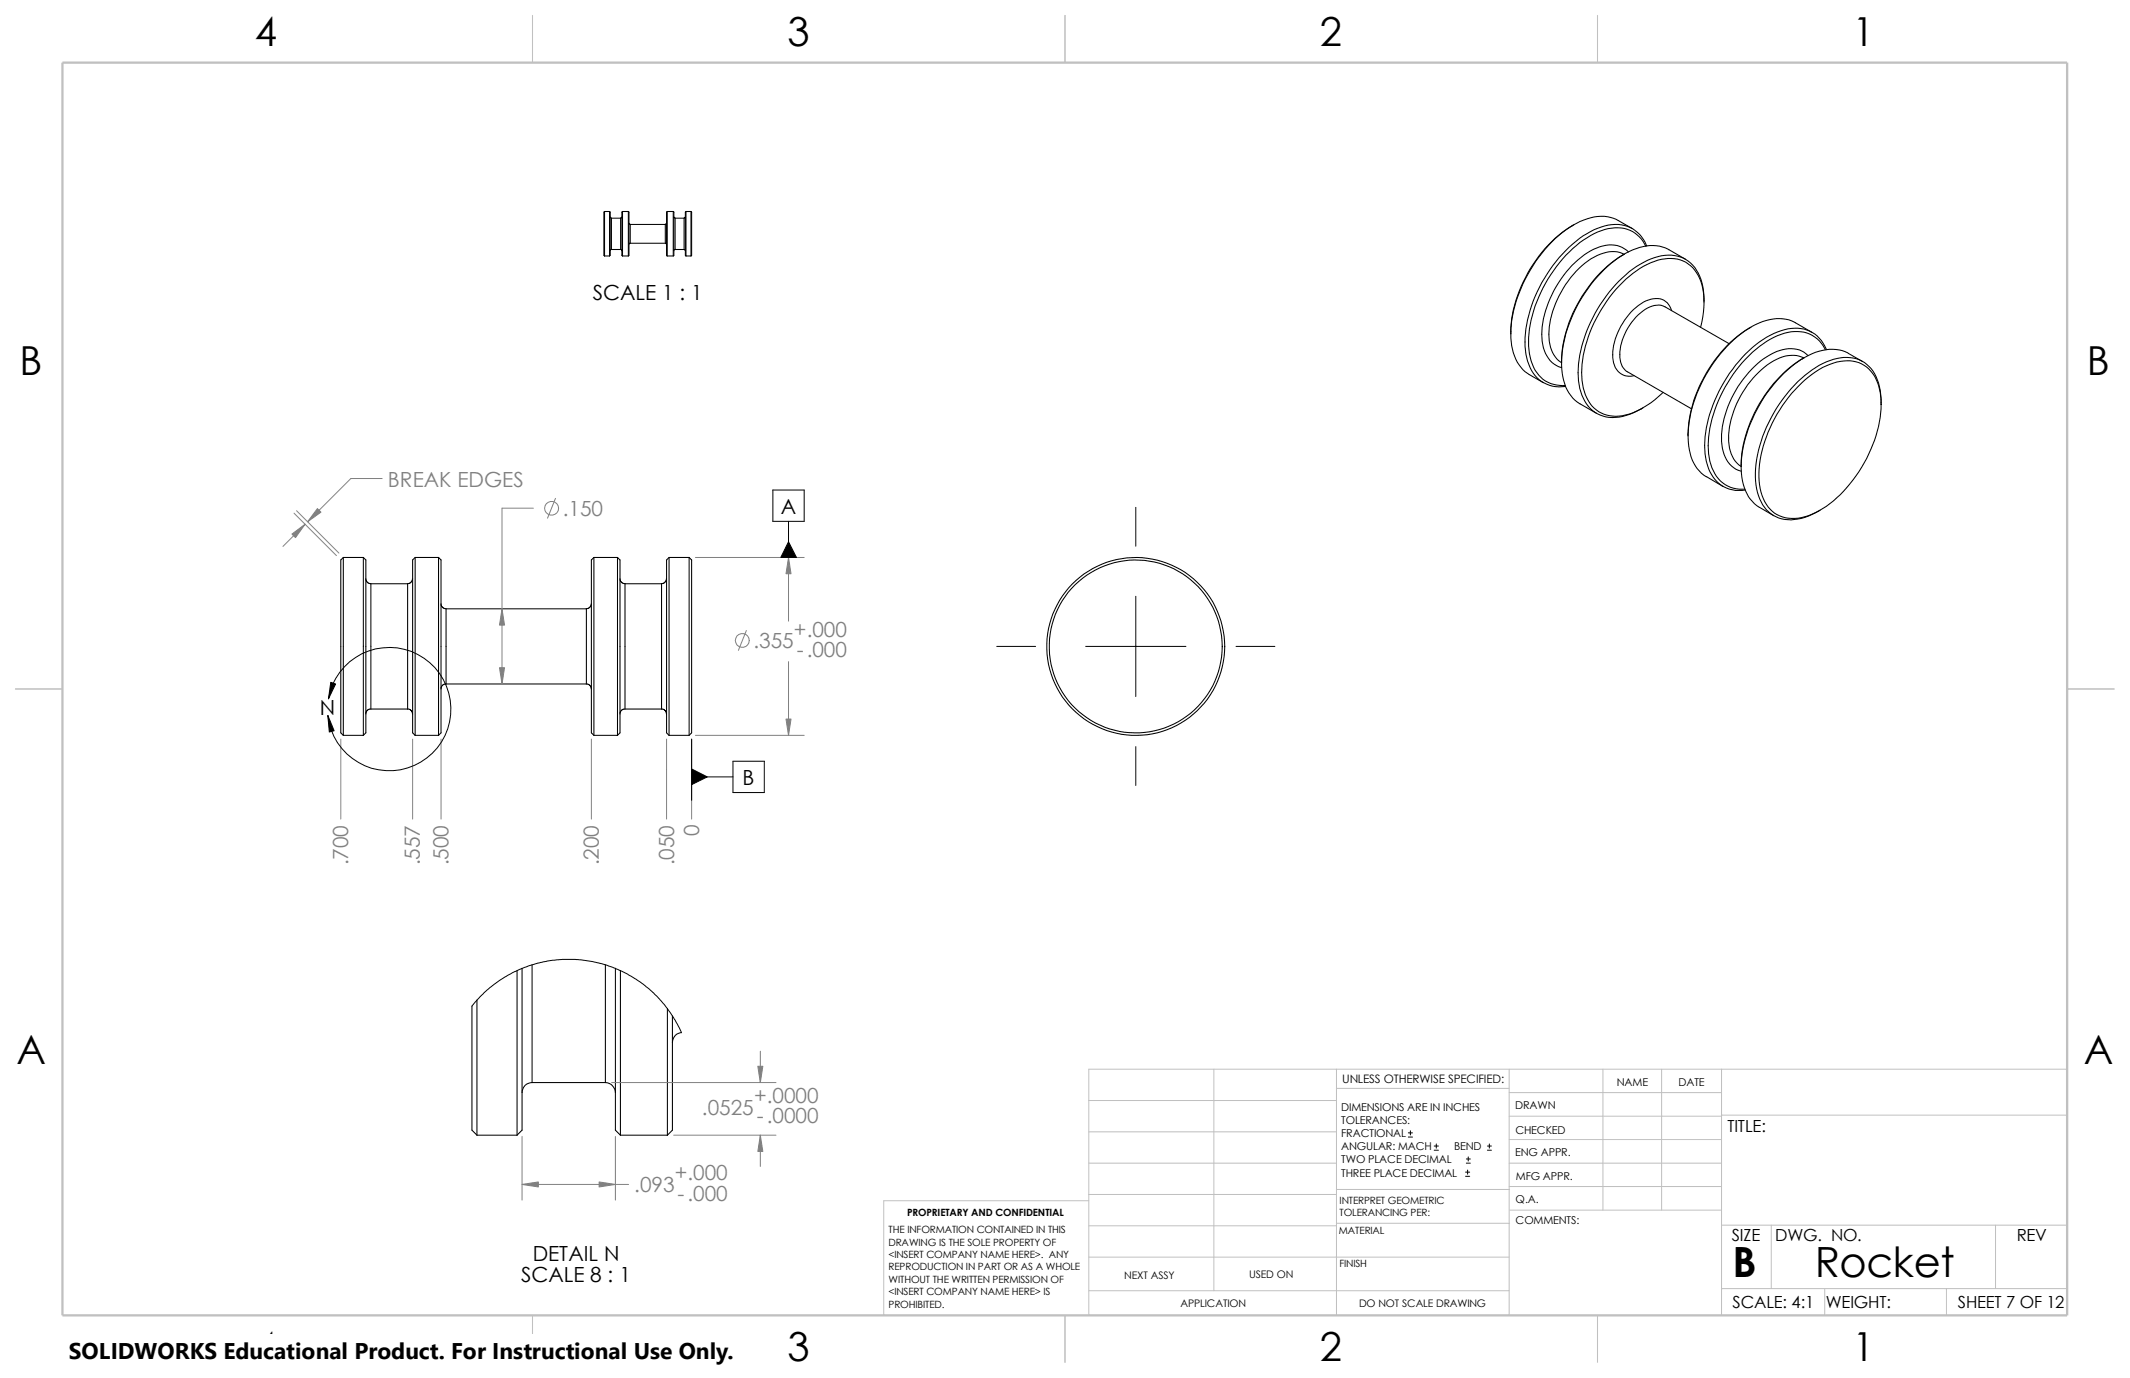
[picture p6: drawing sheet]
<svg xmlns="http://www.w3.org/2000/svg" width="432mm" height="279mm" viewBox="0 0 432 279" stroke-linecap="round" stroke-linejoin="round" font-family="sans-serif">
<g fill="none" stroke="#c0c0c0" stroke-width=".2">
<path d="M246.1 216.8v44.9M270.9 216.8v49.9M305.9 216.8v49.9M325 216.8v28.6M336.8 216.8v28.6M349 216.8v49.9M419.1 216.8h-198.4v49.9M220.7 223.1h50.2M220.7 235.8h50.2M220.7 229.5h50.2M270.9 220.7h35M305.9 235.8h43.1"/>
<path d="M305.9 221.5h43.1M305.9 226.3h43.1M305.9 231.1h43.1M349 226.1h70.1M220.7 243.5h-41.5v23.2M220.7 254.9h85.2M220.7 242.2h50.2M220.7 248.5h50.2M270.9 241.2h35.1M270.9 248h35.1M305.9 240.6h43.1M306 245.4h43"/>
<path d="M349 248.4h70.1M359.1 248.4v12.9M404.5 248.4v12.9M220.7 261.7h85.2M349 261.3h70.1M369.9 261.3v5.4M394.6 261.3v5.4"/>
</g>
<path d="M107.9 3.1v9.6M215.9 3.1v9.6M323.8 3.1v9.6M3.1 139.7h9.6M419.1 139.7h9.5M107.9 266.7v9.5M215.9 266.7v9.5M323.8 266.7v9.5" fill="none" stroke="#c0c0c0" stroke-width=".21"/>
<path d="M12.7 12.7h406.4v254h-406.4z" fill="none" stroke="#c0c0c0" stroke-width=".47"/>
<g fill="none" stroke="#000" stroke-width=".21">
<path d="M122.6 42.9l-.2 .1v8.8l.2 .1M122.6 42.9h1M122.6 51.9h1M122.6 42.9v9M123.6 42.9v9M123.6 42.9l.1 .1v8.8l-.1 .1M123.7 44l.3 .2M124 50.6h-.3v.2M124 44.2h1.8M124 50.6h1.8M124 44.2v6.4M125.8 50.6l.3 .2"/>
<path d="M125.8 44.2v6.4M126.1 44l-.3 .2M126.2 42.9l-.1 .1v8.8l.1 .1M126.2 42.9h1.2M126.2 51.9h1.2M126.2 42.9v9M127.4 42.9l.1 .1v8.8l-.1 .1M127.4 42.9v9M127.5 45.3l.3 .2M127.8 49.3l-.2 .1-.1 .2M127.8 45.5h7.1M127.8 49.3h7.1"/>
<path d="M127.8 45.5v3.8M134.9 49.3l.2 .3M134.9 45.5v3.8M135.1 45.3l-.2 .2M135.3 42.9l-.2 .1v8.8l.2 .1M135.3 42.9h1.2M135.3 51.9h1.2M135.3 42.9v9M136.5 42.9v9M136.5 42.9l.1 .1v8.8l-.1 .1M136.6 44l.3 .2M136.9 50.6h-.2l-.1 .2"/>
<path d="M136.9 44.2v6.4M136.9 44.2h1.8M136.9 50.6h1.8M138.7 50.6l.2 .2M138.7 44.2v6.4M138.9 44l-.2 .2M139.1 42.9l-.2 .1v8.8l.2 .1M139.1 42.9h1M139.1 51.9h1M139.1 42.9v9M140.1 42.9l.1 .1v8.8l-.1 .1M140.1 42.9v9"/>
<path d="M319 45.6a27.4 27.4 0 0 0-12.2 17.2l-.3 1.8-.2 3.1M329.3 51.6a6.2 6.2 0 0 0-6.2 .6 19.8 19.8 0 0 0-9.1 15.6 6.3 6.3 0 0 0 2.6 5.7M329.3 51.5a27.2 27.2 0 0 0-12.7 22.1M330.1 51.1a5.4 5.4 0 0 0-6.4-.8 19.1 19.1 0 0 0-9.5 10.2 14.7 14.7 0 0 0-1.1 10.6 5.1 5.1 0 0 0 3.5 3.4M330.9 46.4l-2.9-1.7a8.4 8.4 0 0 0-7.7 .2 26.2 26.2 0 0 0-11.9 13.6 23.1 23.1 0 0 0-2.1 9.2M333.6 49.9a6.4 6.4 0 0 0-7.6-3.5 18.7 18.7 0 0 0-9.8 6.8 26.9 26.9 0 0 0-6.3 16.9 8.5 8.5 0 0 0 3.4 7.2l1.7 .6 2.3 .2M333.8 49.9a6.7 6.7 0 0 0-8.5-4.1 19.5 19.5 0 0 0-9.9 7.2 27 27 0 0 0-6.2 17.2 9 9 0 0 0 3.3 7.2 6.7 6.7 0 0 0 4.9 1M341.7 52.6l-3.4-2a8.1 8.1 0 0 0-7.3 .1 25 25 0 0 0-11.3 11.4 23.2 23.2 0 0 0-2.9 14.3 7.7 7.7 0 0 0 3.5 5.5l3.4 1.9M306.3 67.7a9.9 9.9 0 0 0 2.9 7.7l3.7 2.2M338.9 63a3.2 3.2 0 0 0-4.7-2.2 12.6 12.6 0 0 0-6.9 8.6 6.5 6.5 0 0 0 .7 5.8 3.1 3.1 0 0 0 3.3 1M344.7 66.3a14.8 14.8 0 0 0-.4-10.5 6.4 6.4 0 0 0-7.5-3.2 20.2 20.2 0 0 0-11.6 9.3 25.2 25.2 0 0 0-4.5 15.3 7.7 7.7 0 0 0 4.5 6.8 9.3 9.3 0 0 0 8-1.4l2.2-1.5 1.7-1.6M345.4 61.3a10.4 10.4 0 0 0-2.7-8 7.4 7.4 0 0 0-8-.8 24.6 24.6 0 0 0-11.4 11 23.8 23.8 0 0 0-3.2 14.5 7.2 7.2 0 0 0 5.5 6.5 11.3 11.3 0 0 0 7.4-1.8"/>
<path d="M350.5 69.7l-12.9-7.5a4.4 4.4 0 0 0-5 1.3 11.5 11.5 0 0 0-4.1 9.5l.4 1.3 .8 1 13.2 7.6M355 66.3a27.2 27.2 0 0 0-12.8 22.1M364.5 78.4a15.6 15.6 0 0 1 9.3-5.2 6.5 6.5 0 0 1 7.2 5.7 20.4 20.4 0 0 1-2.2 13.1 26.1 26.1 0 0 1-10 11.5 8.5 8.5 0 0 1-9.1 .6 9.3 9.3 0 0 1-3.1-8.2 27.8 27.8 0 0 1 7.9-17.5zM365.7 72.6a6.8 6.8 0 0 0-6.8 .9 19.7 19.7 0 0 0-8.5 16 6.2 6.2 0 0 0 2.6 5.1M365.7 72.6a27.3 27.3 0 0 0-12.7 20.3v1.7M366.6 72.1a5.6 5.6 0 0 0-6.5-.8 20.1 20.1 0 0 0-9.8 11.1 13.6 13.6 0 0 0-.5 10.3 4.8 4.8 0 0 0 3.2 2.8M367.3 67.4l-3.3-2a8.4 8.4 0 0 0-8.1 .4 27.5 27.5 0 0 0-12.5 15.8 17.9 17.9 0 0 0-.3 11.7 7 7 0 0 0 2.8 3.3l3.4 2M370 70.9a6.5 6.5 0 0 0-8.3-3.3 21.9 21.9 0 0 0-11.4 10 23.3 23.3 0 0 0-3.8 15.2 6.9 6.9 0 0 0 5.5 6.3l1.7 .1M370.2 70.9a6.7 6.7 0 0 0-8.4-4.1 19.7 19.7 0 0 0-10.6 8.1 26.9 26.9 0 0 0-5.6 16.3 8.5 8.5 0 0 0 3.9 7.5l1.1 .5 1.2 .2h2M377.6 73.3l-2.9-1.6a8.4 8.4 0 0 0-8.1 .4 26.8 26.8 0 0 0-11.8 13.8 19.6 19.6 0 0 0-1.2 12.9 7.1 7.1 0 0 0 3.1 4.1l2.9 1.7M381.3 82a10 10 0 0 0-2.9-8.1 7.4 7.4 0 0 0-7.4-.8 22.4 22.4 0 0 0-10.4 9 25.4 25.4 0 0 0-4.6 16.2 7.6 7.6 0 0 0 4.6 6.7 10.3 10.3 0 0 0 8.4-1.5M69.6 113v36.1"/>
<path d="M69.6 113l-.5 .5v35.1l.5 .5M69.6 113h4.1M73.7 113v36.1M73.7 113l.5 .5v35.1l-.5 .5M74.1 117.3l.2 .6 .3 .3 .6 .2M75.2 118.4v25.4M75.2 118.4h7.4M82.6 118.4v25.4M83.7 117.3l-.3 .7-.8 .4M84.2 113l-.5 .5v35.1l.5 .5M84.2 113h4.7M84.2 113v36.1"/>
<path d="M88.9 113l.5 .5v35.1l-.5 .5M88.9 113v36.1M120.4 113v36.1M120.4 113l-.5 .5v35.1l.5 .5M120.4 113h4.8M125.2 113l.5 .5v35.1l-.5 .5M125.2 113v36.1M125.7 117.3l.2 .7 .8 .4M126.7 118.4h7.4M126.7 118.4v25.4M134.1 118.4v25.4M135.1 117.3l-.2 .7-.8 .4"/>
<path d="M135.6 113v36.1M135.6 113l-.5 .5v35.1l.5 .5M135.6 113h4.1M139.7 113l.5 .5v35.1l-.5 .5M139.7 113v36.1M89.4 122.4l.3 .7 .7 .3M90.4 138.7h-.4l-.4 .4-.2 .6M90.4 123.4h28.5M90.4 138.7h28.5M90.4 123.4v15.3M118.9 138.7h.4l.3 .3 .3 .7M118.9 123.4v15.3"/>
<path d="M119.9 122.4l-.3 .7-.7 .3M69.6 149.1h4.1M75.2 143.8h7.4M75.2 143.8h-.4l-.5 .3-.1 .7M82.6 143.8h.4l.4 .3 .3 .7M84.2 149.1h4.7M120.4 149.1h4.8M126.7 143.8h-.4l-.4 .3-.2 .7M126.7 143.8h7.4M134.1 143.8h.4l.4 .3 .2 .7M135.6 149.1h4.1M104.8 196.8v33.4"/>
<path d="M105.8 196.3v32.9l-1 1M107.9 195.6v23.9M122.7 195.6v23.9M124.8 196.3v32.9l1 1M125.8 196.8v33.4M95.7 204v25.2l1 1M96.7 202.8v27.4M107.9 219.5h14.8M107.9 219.5a2.02 2.02 0 0 0-2.1 2M122.7 219.5a2.1 2.1 0 0 1 2.1 2M135.3 204.5v25.7M136.3 206v23.2l-1 1"/>
<path d="M138.1 209.4a1.96 1.96 0 0 0-1.8 2M96.7 230.2h8.1M125.8 230.2h9.5"/>
<circle cx="230.2" cy="131.1" r="17.5"/>
<circle cx="230.3" cy="131.1" r="18"/>
</g>
<g fill="none" stroke="#000" stroke-width=".2">
<path d="M156.7 99.4h6.3v6.3h-6.3zM159.9 105.7v7.3M230.3 102.9v7.8M202.1 131.1h7.8M220.1 131.1h20.3M230.3 120.9v20.3M250.6 131.1h7.8M66.6 141.7a12.5 12.5 0 0 1 19.4-8.1 12.5 12.5 0 0 1-.8 21 12.5 12.5 0 0 1-18.7-9.5M140.2 157.5h8.4M140.2 149.9v12.4M148.6 154.3h6.3v6.4h-6.3zM230.3 151.4v7.9"/>
<path d="M95.7 204l1.5-1.8 2.1-2 3-2.1 3-1.5 2.6-1 3.1-.7 3-.4 3.7 .1 4.2 .8 2.3 .7 3.1 1.4 2.6 1.7 2.6 2.1 2.1 2.3 2.3 3.2 1.2 2.6M285.5 230.5h.8M285.5 229.7h.8M285.9 229.3v.8M290.7 233.2h.9M290.7 232.4h.9M291.2 231.9v.9M297.1 238.5h.8M297.1 237.7h.8M297.3 235.8h.8M297.3 235h.8M297.5 237.2v.9"/>
<path d="M297.6 234.6v.8M301.5 233.2h.8M301.5 232.4h.8M301.9 231.9v.9"/>
</g>
<g fill="none" stroke="#808080" stroke-width=".2">
<path d="M77.5 97h-6.4l-8.7 8.8M59.6 104.1l8.6 8.5M60.1 103.5l8.6 8.6M61.8 106.3l-4.4 4.5M108.1 103h-6.3v35.7M112.6 101l-1.6 4.1M141 113h22M159.9 113v12.9M151.3 127.8l-1.6 4.1M159.9 134.2v14.9M69.1 149.9v16.2M83.7 149.9v16.2"/>
<path d="M89.4 149.9v16.2M119.9 149.9v16.2M135.1 149.9v16.2M140.2 149.9v16.2M141 149.1h22M124 219.5h33.3M154.1 213.1v6.4M105.8 230.4v12.9M124.8 230.4v12.9M136.6 230.2h20.7M154.1 230.2v6.3M105.8 240.2h21.6"/>
<circle cx="111.8" cy="103.1" r="1.4"/>
<circle cx="150.5" cy="129.9" r="1.4"/>
</g>
<g fill="#808080" stroke="#808080" stroke-width=".2">
<path d="M159.9 113l.5 3.3h-1.1z"/>
<path d="M159.3 145.8h1.1l-.5 3.3z"/>
<path d="M101.8 123.4l.5 3.3h-1z"/>
<path d="M101.3 135.4h1l-.5 3.3z"/>
<path d="M64.3 103.1l.8 .7-2.7 2z"/>
<path d="M59.2 108.3l2.6-2-1.9 2.7z"/>
<path d="M121.5 239.6l3.3 .6-3.3 .5z"/>
<path d="M105.8 240.2l3.3-.6v1.1z"/>
<path d="M153.6 216.2h1l-.5 3.3z"/>
<path d="M154.1 230.2l.5 3.3h-1z"/>
</g>
<path d="M159.9 109.9l1.6 3.1h-3.2zM66.5 145.1l1.2 3.1-.9 .2zM67.1 138.3l.9 .4-1.4 3zM140.2 155.9l3.2 1.6-3.2 1.6z" fill="#000" stroke="#000" stroke-width=".2"/>
<path d="M14 270.6h135.1v8.8h-135.1z" fill="#fff"/>
<g font-size="8.5">
<text x="351.2" y="259">B</text>
<text x="367.9" y="258.8">Rocket</text>
</g>
<g font-size="8.1">
<text x="51.7" y="9.3">4</text>
<text x="159.6" y="9.3">3</text>
<text x="267.6" y="9.3">2</text>
<text x="375.5" y="9.3">1</text>
<text x="4" y="75.9">B</text>
<text x="423.1" y="75.9">B</text>
<text x="3.3" y="215.6">A</text>
<text x="422.4" y="215.6">A</text>
<text x="51.7" y="276">4</text>
<text x="159.6" y="276">3</text>
<text x="267.6" y="276">2</text>
<text x="375.5" y="276">1</text>
</g>
<text font-size="4.6" x="14" y="275.6">SOLIDWORKS Educational Product. For Instructional Use Only.</text>
<g font-size="4.2">
<text x="120.2" y="60.8">SCALE 1 : 1</text>
<text x="158.3" y="104.2">A</text>
<text x="64.9" y="145">N</text>
<text x="150.5" y="159.2">B</text>
<text x="108" y="255.7">DETAIL N</text>
<text x="105.6" y="259.9">SCALE 8 : 1</text>
</g>
<g font-size="4.2" fill="#808080">
<text x="78.6" y="98.7">BREAK EDGES</text>
<text x="114.1" y="104.7">.150</text>
<text x="152.7" y="131.5">.355</text>
<text x="161" y="129.2">+.000</text>
<text x="161.5" y="133.3">-.000</text>
<text x="141.7" y="169.6" transform="rotate(-90 141.7 169.6)">0</text>
<text x="70.6" y="175.5" transform="rotate(-90 70.6 175.5)">.700</text>
<text x="85.1" y="175.5" transform="rotate(-90 85.1 175.5)">.557</text>
<text x="90.9" y="175.5" transform="rotate(-90 90.9 175.5)">.500</text>
<text x="121.4" y="175.5" transform="rotate(-90 121.4 175.5)">.200</text>
<text x="136.7" y="175.5" transform="rotate(-90 136.7 175.5)">.050</text>
<text x="142.3" y="226">.0525</text>
<text x="152.9" y="223.7">+.0000</text>
<text x="153.5" y="227.8">-.0000</text>
<text x="136.8" y="239.3">+.000</text>
<text x="128.6" y="241.6">.093</text>
<text x="137.4" y="243.4">-.000</text>
</g>
<g font-size="3.4">
<text x="350.2" y="229.5">TITLE:</text>
<text x="351.1" y="251.6">SIZE</text>
<text x="359.9" y="251.6">DWG. NO.</text>
<text x="408.9" y="251.7">REV</text>
<text x="351.2" y="265.2">SCALE: 4:1</text>
<text x="370.1" y="265.3">WEIGHT:</text>
<text x="396.9" y="265.2">SHEET 7 OF 12</text>
</g>
<text font-size="2.4" x="272.1" y="219.7">UNLESS OTHERWISE SPECIFIED:</text>
<g font-size="2.2">
<text x="327.8" y="220.2">NAME</text>
<text x="340.3" y="220.2">DATE</text>
<text x="271.9" y="225.3">DIMENSIONS ARE IN INCHES</text>
<text x="271.9" y="227.9">TOLERANCES:</text>
<text x="307.2" y="225">DRAWN</text>
<text x="271.9" y="230.6">FRACTIONAL</text>
<text x="271.9" y="233.3">ANGULAR: MACH</text>
<text x="294.8" y="233.3">BEND</text>
<text x="307.2" y="229.8">CHECKED</text>
<text x="271.9" y="235.9">TWO PLACE DECIMAL</text>
<text x="271.9" y="238.5">THREE PLACE DECIMAL</text>
<text x="307.2" y="234.5">ENG APPR.</text>
<text x="307.3" y="239.2">MFG APPR.</text>
<text x="307.3" y="244">Q.A.</text>
<text x="307.3" y="248.2">COMMENTS:</text>
</g>
<g font-size="2.1">
<text x="227.9" y="259.2">NEXT ASSY</text>
<text x="253.2" y="259.2">USED ON</text>
<text x="239.3" y="265">APPLICATION</text>
<text x="275.5" y="265.1">DO NOT SCALE DRAWING</text>
</g>
<g font-size="2">
<text x="271.6" y="244.1">INTERPRET GEOMETRIC</text>
<text x="180.1" y="250">THE INFORMATION CONTAINED IN THIS</text>
<text x="183.9" y="246.5">PROPRIETARY AND CONFIDENTIAL</text>
<text x="271.4" y="250.1">MATERIAL</text>
<text x="271.6" y="246.6">TOLERANCING PER:</text>
<text x="180.1" y="252.6">DRAWING IS THE SOLE PROPERTY OF</text>
<text x="180.1" y="255.1">&lt;INSERT COMPANY NAME HERE&gt;. ANY</text>
<text x="180.1" y="257.6">REPRODUCTION IN PART OR AS A WHOLE</text>
<text x="271.5" y="257">FINISH</text>
<text x="180.1" y="260.1">WITHOUT THE WRITTEN PERMISSION OF</text>
<text x="180.1" y="262.6">&lt;INSERT COMPANY NAME HERE&gt; IS</text>
<text x="180.1" y="265.2">PROHIBITED.</text>
</g>
</svg>
